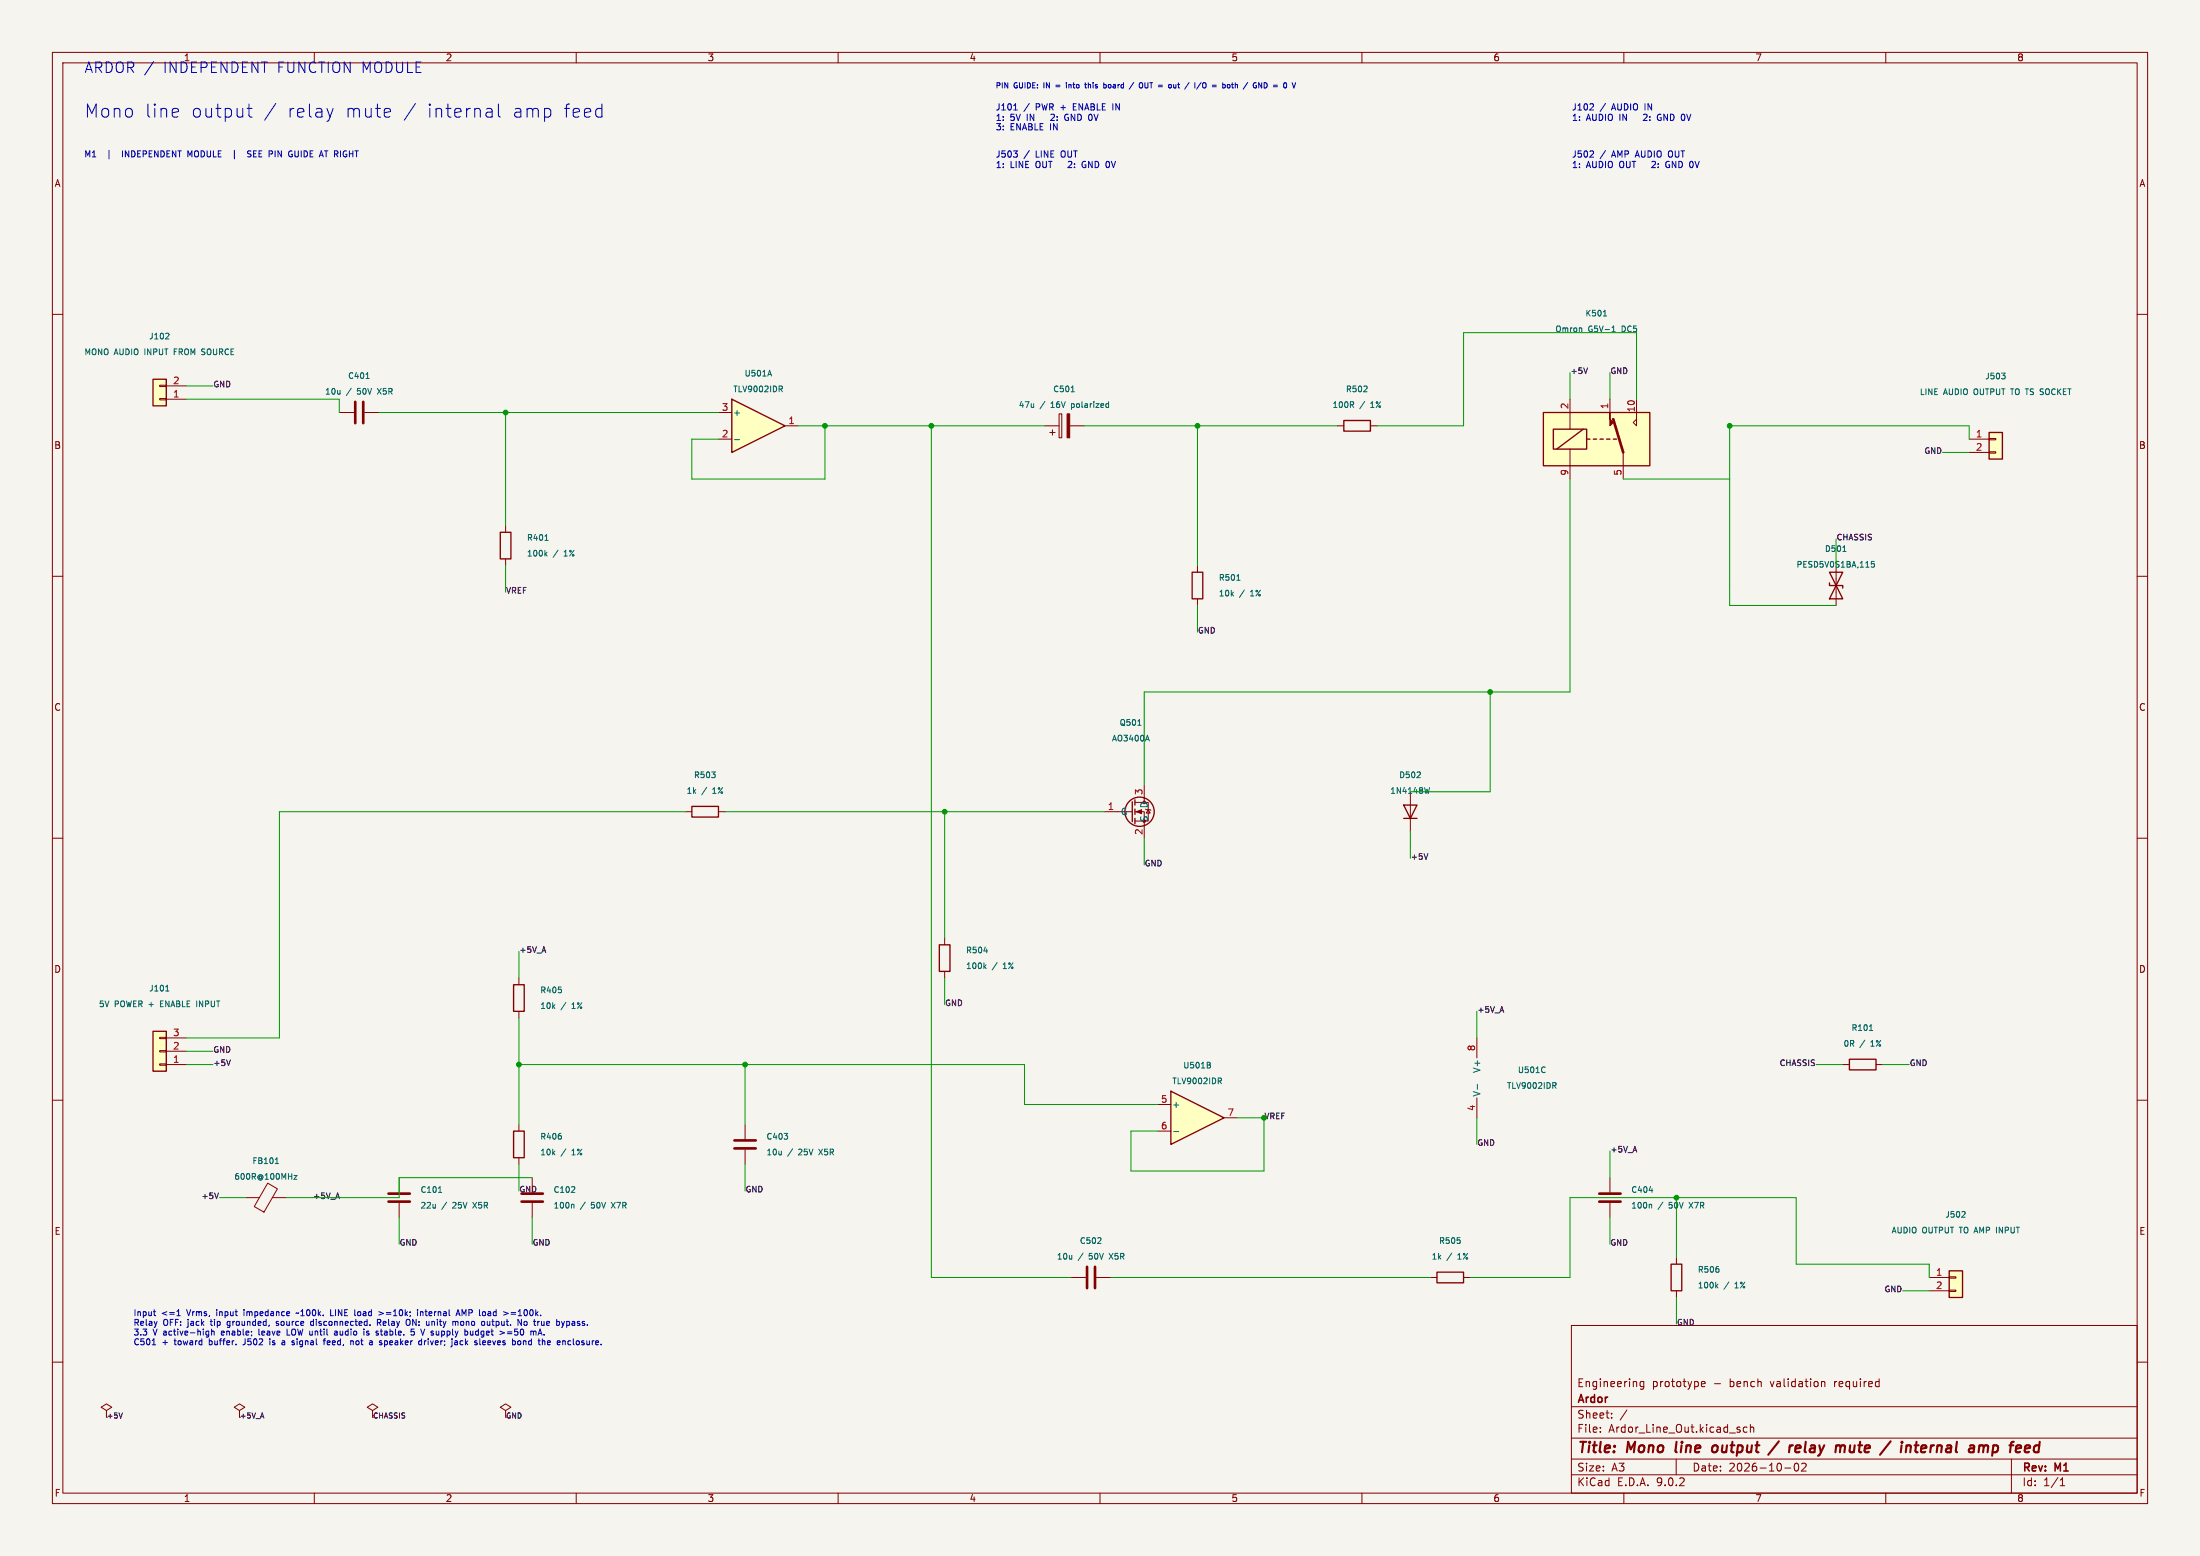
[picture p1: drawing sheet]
<svg xmlns="http://www.w3.org/2000/svg" width="420mm" height="297mm" viewBox="0 0 420 297" stroke-linecap="round" stroke-linejoin="round" font-family="sans-serif">
<path d="M0 0h420v297h-420z" fill="#f5f4ef" stroke="#f5f4ef" stroke-width=".19"/>
<g fill="none" stroke="#840000" stroke-width=".19">
<path d="M10 10h400v277h-400zM12 12h396v273h-396zM60 10v2M110 10v2M160 10v2M210 10v2M260 10v2M310 10v2M360 10v2M10 60h2M408 60h2M10 110h2"/>
<path d="M408 110h2M10 160h2M408 160h2M10 210h2M408 210h2M300 253h108v32h-108zM10 260h2M300 278.5h108M300 274.5h108M300 268.5h108M305.5 273.2v.2M305.5 272.5v.1"/>
<path d="M307.7 270.5v.2M307.7 269.8v.1M310.6 269.1l-1.3 1.9M313.8 263.7v1.2l-.3 .3-.3-.1M313.8 263.8l-.4-.1-.3 .3 .1 .6h.6M320 278.5v3M324.8 264.2l.7-.2-.1-.2-.4-.1-.2 .2 .1 .7h.5M333.5 272.5l-.4-.1-.3 .3 .1 .6h.6M334.2 272.5l.2-.1 .3 .1 .1 .9M334.2 271.9v1.5M342.7 279.4l.2-.1a.8 .8 0 0 1 .5 .7 .8 .8 0 0 1-.5 .8l-.2-.2-.2-.4zM344 279.4h-.1"/>
<path d="M344.7 279.4v.5l-.8 .9h.9M347.7 263.8l.2-.1 .4 .1 .1 .9M347.7 263.7v1M384 278.5v6.5M408 260h2M60 285v2M110 285v2M160 285v2M210 285v2M260 285v2M300 281.5h108M310 285v2"/>
<path d="M340.7 280.2h1.2M360 285v2M393.3 283.6h.9M393.3 282.5l.4-.4v1.5"/>
</g>
<g fill="none" stroke="#840000" stroke-width=".4">
<path d="M320.1 275.2l-.2 1.9M327.9 276.1a.57 .57 0 0 0-1 .2v.7a.57 .57 0 0 0 1-.2M339.6 275.1l-2 2.6M342.8 276.5l.9-.2v-.3h-.8l-.2 .9 .3 .3 .5-.1M353.2 275.9v1.2h.6M363 275.9l-.1 1.3M363.1 275.2v.2M366.8 276.5l.9-.2v-.3h-.8l-.2 .9 .3 .3 .5-.1M380.5 276h.8l.2 .3-.1 .5a.66 .66 0 0 1-1 .3M380.5 275.9l-.2 2M384.4 275.2l-.4 .1-.1 .2M389.1 275.9l.2 .1"/>
<path d="M389.4 275.2l-.3 2"/>
</g>
<path d="M29.2 196.9h2.5v7.6h-2.5z" fill="#ffffc2"/>
<path d="M29.2 196.9h2.5v7.6h-2.5z" fill="none" stroke="#840000" stroke-width=".25"/>
<path d="M30.5 198h1.2v.2h-1.2zM31.7 198.1h3.9M30.5 203.1h1.2v.2h-1.2zM30.5 200.5h1.2v.3h-1.2zM31.7 203.2h3.9M31.7 200.7h3.9" fill="none" stroke="#840000" stroke-width=".19"/>
<path d="M31.6 189.2h.7M31.8 188.2l.1-.1v1.1M37.6 191.1v1.1" fill="none" stroke="#006464" stroke-width=".19"/>
<path d="M379.7 82.6h2.6v5h-2.6z" fill="#ffffc2"/>
<path d="M379.7 82.6h2.6v5h-2.6z" fill="none" stroke="#840000" stroke-width=".25"/>
<path d="M375.9 83.8h3.8M375.9 86.4h3.8M379.7 83.7h1.3v.2h-1.3zM379.7 86.2h1.3v.3h-1.3z" fill="none" stroke="#840000" stroke-width=".19"/>
<path d="M382.1 71.2h.7l-.4 .4M382.7 71.7l.1 .1-.1 .5" fill="none" stroke="#006464" stroke-width=".19"/>
<path d="M294.6 78.7h20.4v10.2h-20.4z" fill="#ffffc2"/>
<g fill="none" stroke="#840000" stroke-width=".19">
<path d="M202.2 79h.5v4.6h-.5zM299.7 76.2v5.7M307.3 76.2v2.5M312.4 76.2v5.1l-.6-.7 .6-.6M199.4 81.3h2.8M200.4 82.6h1M200.9 82v1.1M204.2 81.3h2.8M255.3 81.3h1.2M261.6 81.3h1.3M299.7 85.7v5.7M309.9 86.4v5"/>
<path d="M228.6 108v1.2M228.6 114.3v1.3M350.5 108v7.6M210.8 154.9h5.4M216.7 153.2h2.5v3.5h-2.5M216.7 154.9h1.7v5.1M218.4 149.9v3.3M219.2 154.6l.4 .6h-.8zM269.2 151.1v7.7M180.3 179.1v1.2M180.3 185.4v1.3M281.9 198.1v3.8"/>
<path d="M281.9 209.6v3.8M101.6 224.8v2.8M101.6 229.6v2.8M204.5 243.8h2.8M209.3 243.8h2.8M273 243.8h1.3M279.4 243.8h1.3"/>
</g>
<g fill="none" stroke="#840000" stroke-width=".25">
<path d="M294.6 78.7h20.4v10.2h-20.4zM256.5 80.3h5.1v2h-5.1zM296.5 81.9h6.4v3.8h-6.4zM302.3 81.9l-5.1 3.8M302.9 83.8h.6M304.2 83.8h.6M305.4 83.8h.7M306.7 83.8h.6M308 83.8h.6M227.6 109.2h2v5.1h-2zM349.2 109.2h2.6l-2.6 5.1h2.6zM349.2 111.3v.5h2.6v.5"/>
<path d="M216.2 153v3.8M216.7 152.7v1M216.7 154.4v1M216.7 156.2v1M268 153.7h2.5l-1.3 2.5zM268 156.2h2.5M179.3 180.3h2.1v5.1h-2.1zM274.3 242.8h5.1v2.1h-5.1z"/>
<circle cx="217.6" cy="154.9" r="2.79"/>
</g>
<g fill="#840000" stroke="#840000" stroke-width=".19">
<path d="M307.3 78.7v1.3l.7 .6-.7 .7z"/>
<path d="M203.7 79h.5v4.6h-.5z"/>
<path d="M216.9 154.9l1-.3v.7z"/>
</g>
<path d="M308 80l1.9 6.4M99.6 227.8h4M99.6 229.4h4M207.5 241.8v4.1M209 241.8v4.1" fill="none" stroke="#840000" stroke-width=".51"/>
<g fill="none" stroke="#006464" stroke-width=".19">
<path d="M306.3 59.4l.1-.2v1.1M204.5 74.8h.6M211.5 77l.1 .1M211.6 76.7v1.1M211.6 77.7l-.1 .1M258.1 77.3l.3 .5M258.4 76.8v.4M260.3 74.8h.7M260.9 73.8v.4M301.9 62.6l.1 .7M306.1 60.3h.6M307.7 63.3h.7"/>
<path d="M307.8 62.5l.2-.3v1.1M236.1 110.8h.6M351.8 105.3h.6M357.8 107.2h-.5l-.1 .5 .5-.1 .1 .6-.2 .1-.4-.1M217.2 138.4h.6M219 140.3l.4 1.1M270.5 148.4h.7M271.1 147.4v.4M272.9 150.3l-.3 1.1-.2-.7M187.8 181.5h.7M187.9 184.5l.4 .4M188.3 184.1l-.5 .5"/>
<path d="M282 207v.9M294.8 203.6l.2 .1M295 204.6l-.2 .1M296.7 207.2l.4 .5M296.9 206.6l.2 .3-.2 .3M109 227.6h.7M109.4 229.9l.2 .1v.6M109.7 226.6v.4M209.5 237.3h.7M210.1 236.3v.4M278.7 236.8v.4"/>
</g>
<path d="M223.5 208.3l10.2 5.1-10.2 5z" fill="#ffffc2"/>
<path d="M98 188h2.1v5h-2.1zM98 215.9h2.1v5.1h-2.1zM223.5 208.3l10.2 5.1-10.2 5z" fill="none" stroke="#840000" stroke-width=".25"/>
<g fill="none" stroke="#840000" stroke-width=".19">
<path d="M99.1 186.7v1.3M99.1 193v1.3M99.1 214.6v1.3M142.2 214.6v2.8M142.2 219.5v2.7M221 210.8h2.5M221 215.9h2.5M233.7 213.4h2.5M47 228.6h2.5M51.1 225.8l1.9 1.1-2.6 4.5-1.9-1.1zM52 228.6h2.6M76.2 224.8v2.8"/>
<path d="M76.2 229.6v2.8M99.1 221v1.2M20.3 269.2l1-.6-1-.6-1 .6 1 .6v1.3M45.7 269.2l1-.6-1-.6-1 .6 1 .6v1.3M71.1 269.2l1-.6-1-.6-1 .6 1 .6v1.3M96.5 269.2l1-.6-1-.6-1 .6 1 .6v1.3"/>
</g>
<g fill="none" stroke="#006464" stroke-width=".19">
<path d="M107.1 188.9v.5M107.1 216.9v.4M149.7 216.3h.7l-.4 .5M150.3 216.9v.4M224 216h1M230.8 203.3l.3 .2-.2 .4M230.9 202.8l.1 .2-.1 .2M232.8 206.3l.4 .6M233 205.8l.2 .2-.2 .3M52.6 222.1h.6M52.8 221.2l.1-.2v1.1M56.1 224.4h.6l-.6 .7h.6"/>
<path d="M83.7 227.6h.6"/>
</g>
<path d="M140.2 217.7h4.1M140.2 219.2h4.1M74.2 227.8h4M74.2 229.4h4" fill="none" stroke="#840000" stroke-width=".51"/>
<path d="M372.1 242.6h2.5v5h-2.5z" fill="#ffffc2"/>
<path d="M95.5 101.6h2v5.1h-2zM353.1 202.2h5v2h-5zM319 241.3h2.1v5.1h-2.1zM372.1 242.6h2.5v5h-2.5z" fill="none" stroke="#840000" stroke-width=".25"/>
<g fill="none" stroke="#840000" stroke-width=".19">
<path d="M64.8 78.7h2.8M69.6 78.7h2.8M96.5 100.3v1.3M96.5 106.7v1.3M351.8 203.2h1.3M358.1 203.2h1.3M307.3 224.8v2.8M307.3 229.6v2.8M320 240v1.3M320 246.4v1.2M368.3 243.8h3.8M368.3 246.4h3.8"/>
<path d="M372.1 243.7h1.3v.3h-1.3zM372.1 246.3h1.3v.2h-1.3z"/>
</g>
<path d="M69.9 72.2h.6M104 103.1h.6M104.1 105.7l.3 .4M104.4 105.4l-.4 .4M356.9 196.7h.6M314.8 227.2h.7M315.2 229.9l.1 .1v.6M375 231.2l.2 .3-.1 .2-.6 .6h.7M327.6 245.4l.4 .4M328 245.1l-.5 .4M328.1 242.3v.4" fill="none" stroke="#006464" stroke-width=".19"/>
<path d="M67.8 76.7v4.1M69.3 76.7v4.1M305.3 227.8h4.1M305.3 229.4h4.1" fill="none" stroke="#840000" stroke-width=".51"/>
<path d="M139.7 76.2l10.2 5.1-10.2 5.1z" fill="#ffffc2"/>
<path d="M139.7 76.2l10.2 5.1-10.2 5.1zM132.1 153.9h5.1v2.1h-5.1z" fill="none" stroke="#840000" stroke-width=".25"/>
<path d="M137.2 78.7h2.5M137.2 83.8h2.5M149.9 81.3h2.5M130.8 154.9h1.3M137.2 154.9h1.2" fill="none" stroke="#840000" stroke-width=".19"/>
<path d="M146.9 70.7l.4 1.1M149 74.3l.4 .5M149.2 73.7l.2 .2-.2 .4M140.2 83.9h1M135.9 147.3h.6l-.3 .5M136.5 147.9v.4" fill="none" stroke="#006464" stroke-width=".19"/>
<path d="M29.2 72.4h2.5v5.1h-2.5z" fill="#ffffc2"/>
<path d="M29.2 72.4h2.5v5.1h-2.5z" fill="none" stroke="#840000" stroke-width=".25"/>
<path d="M30.5 76.1h1.2v.2h-1.2zM30.5 73.5h1.2v.3h-1.2zM31.7 76.2h3.9M31.7 73.7h3.9" fill="none" stroke="#840000" stroke-width=".19"/>
<path d="M32.1 63.6l.2 .2-.1 .3-.6 .6h.7" fill="none" stroke="#006464" stroke-width=".19"/>
<path d="M303.1 70.2l-.4 1.1M272.6 162.9l-.4 1.1M44 202.3l-.4 1.1M41.7 227.7l-.4 1.1M23.4 269.7l-.4 1" fill="none" stroke="#0f0f0f" stroke-width=".19"/>
<g fill="none" stroke="#009600" stroke-width=".19">
<path d="M35.6 73.7h5M35.6 76.2h29.2v2.5M72.4 78.7h64.8M96.5 78.7v21.6M299.7 71.1v5.1M307.3 71.1v5.1M312.4 76.2v-12.7h-33v17.8h-16.5M152.4 81.3h47M157.5 81.3v10.1h-25.4v-7.6h5.1M177.8 81.3v162.5h26.7M207 81.3h48.3M228.6 81.3v26.7"/>
<path d="M299.7 91.4v40.7h-81.3v17.8M309.9 91.4h20.3M370.8 86.4h5.1M375.9 83.8v-2.5h-45.7v34.3h20.3M96.5 108v5M228.6 115.6v5.1M350.5 102.9v5.1M284.5 132.1v19h-15.3M130.8 154.9h-77.5v43.2h-17.7M138.4 154.9h72.4M180.3 154.9v24.2M269.2 158.8v5"/>
<path d="M218.4 160v5.1M99.1 181.6v5.1M99.1 194.3v20.3M180.3 186.7v5.1M281.9 193v5.1M35.6 203.2h5M35.6 200.7h5M99.1 203.2h96.5v7.6h25.4M142.2 203.2v11.4M236.2 213.4h5.1v10.1h-25.4v-7.6h5.1M281.9 213.4v5M307.3 219.7v5.1"/>
<path d="M346.7 203.2h5.1M359.4 203.2h5.1M41.9 228.6h5.1M76.2 232.4v5.1M99.1 222.2v5.1M101.6 232.4v5.1M101.6 224.8h-25.4v3.8h-21.6M142.2 222.2v5.1M307.3 232.4v5.1M320 228.6v11.4M212.1 243.8h60.9M280.7 243.8h19v-15.2h43.2v12.7h25.4v2.5"/>
<path d="M320 247.6v5.1M363.2 246.4h5.1"/>
</g>
<g fill="none" stroke="#0000c2" stroke-width=".19">
<path d="M29.3 11.7l-1.7 2.6M47.5 19.9v2.1l.1 .2 .5 .2M52.6 19.7l-2.1 3.3M79.3 19.7l-2.1 3.3M95.1 19.9v2.1l.4 .4M114.9 19.9v2.5M201.6 16.3h.7M201.6 16.6h.7M203.6 15.8v.1M203.6 16.1v.7M205.5 19.8h-.6v1.2h.6M207.1 16.1h.3"/>
<path d="M207.2 15.8v.8l.2 .2M210.7 16.2l.3-.1 .2 .2-.1 .4h-.4M216.4 15.7l-.8 1.3M218 15.8l.1 .3-.1 .6M218.6 15.8v.8l.4 .2M224.5 16.1v.7M224.5 16.7l-.2 .1M224.8 16.1h.4M227 15.7l-.9 1.3M228.1 15.8v1M229.6 15.9l.4-.1 .2 .3-.1 .6-.3 .1-.2-.2M233.4 16.2l.3-.1 .2 .2-.1 .4h-.4"/>
<path d="M233.4 15.8v1M234.3 16.2h.5M235.1 16.1h.4M235.2 15.8v.8M235.8 16.2h.4v.6M235.8 15.8v1M239.7 16.4h.2v.3l-.2 .1M239.7 15.8h.1M240.3 16.8v-1l.6 1M241.9 16v.6M304.1 19.9l.1 .4-.7 .7h.7M23.4 28.8v1.1"/>
<path d="M34 20.8l.1 .5-1.2 .2M35.9 28.8l.4 .8M44.7 28.7v1.6M47.2 20.7h.9M47.9 28.9l-.4-.1-.2 .2 .1 .3 .5 .2v.3l-.6 .1M48.4 29.3h.4M49 28.8h-.6v1.1h.6M56.4 29.8l.4 .1M63.6 20.7l-.6 1.7M74.2 20.7l.2 .1 .2 .5-1.2 .2M74.4 22.2l-.2 .2M93.1 20.7l.7 .1 .2 .3v1.3"/>
<path d="M94 22.2l-.9 .2M94 21.3l-.9 .1M114.7 20.7l.2 .1M114.9 22.2l-.2 .2M193.5 28.8h.7l-.4 .5M193.5 21h.7M194.1 29.3l.1 .2-.1 .4M201.2 22.3l-.6 .7h.7M203.4 22a.62 .62 0 0 0 .4 1M204.6 31.3l-.7 .7h.7M204.9 20.4h.4M206.7 31a.62 .62 0 0 0 .4 1"/>
<path d="M207 30.8h.1M304.1 28.9l.1 .4-.7 .7h.7M314.4 22.3l-.7 .7h.7M316 31.3l-.7 .7h.7M317 21.8a.6 .6 0 0 0-.6 .6 .6 .6 0 0 0 .5 .6M318.1 31a.62 .62 0 0 0 .4 1M29.1 256.7h.6M29.3 250.4h.4M29.4 251l.3 .1M33.8 250.3l.3-.3v1.1M33.8 251.1h.6M39.5 254.1h.3"/>
<path d="M39.8 254.1v.9l-.3 .2M39.8 254.8h-.3M40.4 253.7v1.1M40.9 254.2v.6M43.4 253.3l.1 .1M43.4 252.3l.1 .6M46.6 250v.1M46.6 250.4v.7M46.6 256.6l-.2 .1M49.4 253.7v1l.2 .1M51.5 255.9v.8M52.7 252.9l.3 .1"/>
<path d="M52.7 252.4l.1 .2h.2M53.9 256.6h.5M53.9 256l.3-.1 .2 .2M54.4 256.2l-.5 .1M54.8 253.7v1.1h.5M57 250.6l-.5 .1M59.8 252.3l-.3-.1-.2 .2 .1 .5h.4M61.7 255.9h.4M61.9 255.7v1M62.8 255.9l-.3 .2v.5l.3 .1M63 256.2l-.5 .1M63.1 250v1.1h.6"/>
<path d="M63.9 254.1h.4l.1 .7M64.4 254.3l-.6 .3 .2 .2h.4M67.3 255.9l.1 .2v.6M68.3 255.9l-.4 .2 .1 .5 .3 .1M68.5 250.4l-.2 .2v.3l.2 .2M70.4 254.1h-.3l-.1 .1v.2l.4 .1v.3h-.4M70.6 252.9v.1M72 252.4h.6l.1-.5-.7-.1v1.2M72.3 250.4l.9 .3-.9 .3M72.3 252.4l.4 .6M72.6 254.1h.4M72.8 253.7v1l.2 .1"/>
<path d="M73.9 256l.1 .1-.1 .5M78.3 252.2v.4a.39 .39 0 0 1-.5 .4M78.5 253.7h.6M78.6 254.1h.3l.2 .2-.1 .5h-.4M79.7 250v.1M79.7 250.4v.7M80.3 250.5l.4-.1 .1 .7M80.3 250.4v.7M81 255.9v.8M81.4 255.9l-.4 .2M81.7 255.9v.8M81.7 255.5v.2"/>
<path d="M82.5 252.2v.8M82.8 252.2l-.3 .1M87 252.3h.4v.7M87.1 251.1l.3-1.1 .4 1.1M87.2 250.8h.5M87.3 256.6l-.4 .1M87.3 256.2l-.4 .1M87.3 256.1v.6M87.8 256.1l.1 .5h.5M88.6 250.8l-.4-.8v1.1M90.3 254.7l-.5 .1M90.3 254.1v.7"/>
<path d="M90.9 254.1l-.1 .2 .1 .5M92.2 256.6h.4M92.7 256.1v.1l-.6 .1M93 252.2l.1 .7h.4M93.5 252.2v.8M96.9 254.6h.8M97.6 250.5h.8M97.6 250.9h.8M98.9 251.8l.6 1.2v-1.2M99.4 256v.6M99.9 256l.4-.1 .1 .2M99.9 255.9v.8"/>
<path d="M100.1 252.3l.3-.1 .2 .2v.4l-.2 .2-.4-.2zM102.7 254.8l.4-1.1 .4 1.1M102.8 254.5h.6M103.9 254.7v.1M103.9 252.2v.8M103.9 252.9l-.2 .1M104.9 255.9l.2 .3-.6 .1M105 256.6l-.1 .1M108.2 252.9h.4M108.2 252.3h.4M108.2 252.2v1.2M108.8 255.9l.2 .1"/>
<path d="M109 256.6l-.2 .1"/>
</g>
<g fill="#009600" stroke="#009600" stroke-width=".19">
<circle cx="96.5" cy="78.7" r=".46"/>
<circle cx="177.8" cy="81.3" r=".46"/>
<circle cx="157.5" cy="81.3" r=".46"/>
<circle cx="180.3" cy="154.9" r=".46"/>
<circle cx="330.2" cy="81.3" r=".46"/>
<circle cx="284.5" cy="132.1" r=".46"/>
<circle cx="228.6" cy="81.3" r=".46"/>
<circle cx="142.2" cy="203.2" r=".46"/>
<circle cx="99.1" cy="203.2" r=".46"/>
<circle cx="320" cy="228.6" r=".46"/>
</g>
<g font-size="3.5" fill="#0000c2">
<text x="16" y="22.7">Mono</text>
<text x="27.5" y="22.7">line</text>
<text x="36.3" y="22.7">output</text>
<text x="54.5" y="22.7">relay</text>
<text x="65.5" y="22.7">mute</text>
<text x="81.1" y="22.7">internal</text>
<text x="97.3" y="22.7">amp</text>
<text x="107" y="22.7">feed</text>
</g>
<g font-size="2.8" fill="#0000c2">
<text x="16" y="14.2">ARDOR /</text>
<text x="31.1" y="14.2">INDEPENDENT FUNCTION MODULE</text>
</g>
<g font-size="2.8" fill="#840000">
<text x="301" y="277.9">Title:</text>
<text x="310.6" y="277.9">Mono</text>
<text x="320.7" y="277.9">line</text>
<text x="328.5" y="277.9">output</text>
<text x="340.4" y="277.9">/</text>
<text x="344.8" y="277.9">relay</text>
<text x="354.5" y="277.9">mute</text>
<text x="364.1" y="277.9">/</text>
<text x="368.5" y="277.9">internal</text>
<text x="382.4" y="277.9">amp</text>
</g>
<g font-size="2.1" fill="#840000">
<text x="301" y="268.2">Ardor</text>
<text x="301" y="265">Engineering</text>
<text x="315.4" y="265">prototype</text>
<text x="327.2" y="265">-</text>
<text x="330.3" y="265">bench</text>
<text x="338.3" y="265">validation</text>
<text x="350.6" y="265">required</text>
<text x="301" y="273.7">File:</text>
<text x="301" y="271">Sheet:</text>
<text x="307.1" y="273.7">Ardor_Line_Out.kicad_sch</text>
<text x="301" y="281.1">Size:</text>
<text x="307.6" y="281.1">A3</text>
<text x="323" y="281.1">Date:</text>
<text x="330" y="281.1">2026-10-02</text>
<text x="386" y="281.3">Rev:</text>
<text x="392.4" y="281.3">M1</text>
<text x="301" y="283.9">KiCad</text>
<text x="308.7" y="283.9">E.D.A.</text>
<text x="316.3" y="283.9">9.0.2</text>
<text x="386" y="283.9">Id:</text>
<text x="390.1" y="283.9">1/1</text>
</g>
<text font-size="1.8" fill="#0000c2" x="35" y="11.9">1</text>
<g font-size="1.8" fill="#840000">
<text x="85" y="11.9">2</text>
<text x="135" y="11.9">3</text>
<text x="185" y="11.9">4</text>
<text x="235" y="11.9">5</text>
<text x="285" y="11.9">6</text>
<text x="335" y="11.9">7</text>
<text x="385" y="11.9">8</text>
<text x="10.3" y="35.9">A</text>
<text x="408.3" y="35.9">A</text>
<text x="10.3" y="85.9">B</text>
<text x="408.2" y="85.9">B</text>
<text x="10.3" y="135.9">C</text>
<text x="408.2" y="135.9">C</text>
<text x="10.3" y="185.9">D</text>
<text x="408.2" y="185.9">D</text>
<text x="10.3" y="235.9">E</text>
<text x="408.3" y="235.9">E</text>
<text x="10.3" y="285.9">F</text>
<text x="35" y="286.9">1</text>
<text x="85" y="286.9">2</text>
<text x="135" y="286.9">3</text>
<text x="185" y="286.9">4</text>
<text x="235" y="286.9">5</text>
<text x="285" y="286.9">6</text>
<text x="335" y="286.9">7</text>
<text x="385" y="286.9">8</text>
<text x="408.3" y="285.9">F</text>
</g>
<g font-size="1.8" fill="#a90000">
<text x="32.9" y="75.9">1</text>
<text x="32.9" y="73.4">2</text>
<text x="137.7" y="78.5">3</text>
<text x="137.7" y="83.6">2</text>
<text x="150.4" y="81">1</text>
<text x="299.5" y="78.2" transform="rotate(-90 299.5 78.2)">2</text>
<text x="307.1" y="78.2" transform="rotate(-90 307.1 78.2)">1</text>
<text x="312.2" y="78.8" transform="rotate(-90 312.2 78.8)">10</text>
<text x="377.1" y="83.6">1</text>
<text x="377.1" y="86.1">2</text>
<text x="299.5" y="90.9" transform="rotate(-90 299.5 90.9)">9</text>
<text x="309.6" y="90.9" transform="rotate(-90 309.6 90.9)">5</text>
<text x="211.4" y="154.7">1</text>
<text x="218.2" y="151.8" transform="rotate(-90 218.2 151.8)">3</text>
<text x="218.2" y="159.5" transform="rotate(-90 218.2 159.5)">2</text>
<text x="32.9" y="197.9">3</text>
<text x="32.9" y="202.9">1</text>
<text x="32.9" y="200.4">2</text>
<text x="281.7" y="200.7" transform="rotate(-90 281.7 200.7)">8</text>
<text x="221.5" y="210.6">5</text>
<text x="221.5" y="215.6">6</text>
<text x="234.2" y="213.1">7</text>
<text x="281.7" y="212.2" transform="rotate(-90 281.7 212.2)">4</text>
<text x="369.5" y="243.6">1</text>
<text x="369.5" y="246.1">2</text>
</g>
<g font-size="1.8" fill="#006464">
<text x="139.8" y="79.6">+</text>
<text x="213.9" y="155.8">G</text>
<text x="219.3" y="154.4" transform="rotate(-90 219.3 154.4)">D</text>
<text x="219.3" y="157" transform="rotate(-90 219.3 157)">S</text>
<text x="282.8" y="209.4" transform="rotate(-90 282.8 209.4)">V-</text>
<text x="282.8" y="204.9" transform="rotate(-90 282.8 204.9)">V+</text>
<text x="223.6" y="211.7">+</text>
</g>
<g font-size="1.7" fill="#0000c2">
<text x="190" y="21.4">J101</text>
<text x="190" y="23.4">1:</text>
<text x="192.8" y="23.4">5V</text>
<text x="195.5" y="21.4">/</text>
<text x="196.1" y="23.4">IN</text>
<text x="197.9" y="21.4">PWR +</text>
<text x="201.4" y="23.4">2:</text>
<text x="204.2" y="23.4">GND 0V</text>
<text x="205.4" y="21.4">ENABLE IN</text>
<text x="300" y="23.4">1:</text>
<text x="300" y="21.4">J102</text>
<text x="302.8" y="23.4">AUDIO IN</text>
<text x="305.5" y="21.4">/</text>
<text x="307.9" y="21.4">AUDIO IN</text>
<text x="314.5" y="23.4">2:</text>
<text x="317.4" y="23.4">GND 0V</text>
<text x="190" y="25.2">3:</text>
<text x="192.8" y="25.2">ENABLE IN</text>
<text x="190" y="30.4">J503</text>
<text x="190" y="32.4">1:</text>
<text x="192.8" y="32.4">LINE</text>
<text x="195.5" y="30.4">/</text>
<text x="197.9" y="32.4">OUT</text>
<text x="197.9" y="30.4">LINE</text>
<text x="202.9" y="30.4">OUT</text>
<text x="204.7" y="32.4">2:</text>
<text x="207.5" y="32.4">GND 0V</text>
<text x="300" y="32.4">1:</text>
<text x="300" y="30.4">J502</text>
<text x="302.8" y="32.4">AUDIO OUT</text>
<text x="305.5" y="30.4">/</text>
<text x="307.9" y="30.4">AMP AUDIO OUT</text>
<text x="316.1" y="32.4">2:</text>
<text x="319" y="32.4">GND 0V</text>
</g>
<g font-size="1.6" fill="#0000c2">
<text x="16" y="30.4">M1</text>
<text x="20.6" y="30.4">|</text>
<text x="23.9" y="30.4">INDEPENDENT</text>
<text x="36.6" y="30.4">MODULE</text>
<text x="49" y="30.4">SEE PIN</text>
<text x="57.3" y="30.4">GUIDE</text>
<text x="63.5" y="30.4">AT RIGHT</text>
<text x="25.4" y="251.5">Input</text>
<text x="30.8" y="251.5">&lt;=1</text>
<text x="35.9" y="251.5">Vrms,</text>
<text x="41.7" y="251.5">input</text>
<text x="47.1" y="251.5">impedance</text>
<text x="57.4" y="251.5">~100k.</text>
<text x="64.1" y="251.5">LINE</text>
<text x="68.9" y="251.5">load</text>
<text x="73.8" y="251.5">&gt;=10k;</text>
<text x="81.4" y="251.5">internal</text>
<text x="89.1" y="251.5">AMP load</text>
<text x="98.5" y="251.5">&gt;=100k.</text>
<text x="25.4" y="253.4">Relay</text>
<text x="25.4" y="255.3">3.3</text>
<text x="25.4" y="257.1">C501</text>
<text x="29.2" y="255.3">V active-high</text>
<text x="30.9" y="257.1">+</text>
<text x="31.2" y="253.4">OFF:</text>
<text x="33.5" y="257.1">toward</text>
<text x="36" y="253.4">jack</text>
<text x="40.3" y="257.1">buffer.</text>
<text x="40.6" y="253.4">tip</text>
<text x="42.6" y="255.3">enable;</text>
<text x="43.9" y="253.4">grounded,</text>
<text x="47" y="257.1">J502</text>
<text x="50" y="255.3">leave</text>
<text x="52.3" y="257.1">is</text>
<text x="53.5" y="253.4">source</text>
<text x="54.9" y="257.1">a</text>
<text x="55.6" y="255.3">LOW until</text>
<text x="57" y="257.1">signal</text>
<text x="60.3" y="253.4">disconnected.</text>
<text x="63.3" y="257.1">feed,</text>
<text x="65.1" y="255.3">audio</text>
<text x="68.6" y="257.1">not</text>
<text x="70.9" y="255.3">is</text>
<text x="72.5" y="257.1">a</text>
<text x="73.3" y="253.4">Relay</text>
<text x="73.5" y="255.3">stable.</text>
<text x="74.6" y="257.1">speaker</text>
<text x="79" y="253.4">ON:</text>
<text x="80.4" y="255.3">5</text>
<text x="82.3" y="257.1">driver;</text>
<text x="82.6" y="255.3">V supply</text>
<text x="83.1" y="253.4">unity</text>
<text x="88.3" y="253.4">mono</text>
<text x="88.9" y="257.1">jack</text>
<text x="91.3" y="255.3">budget</text>
<text x="93.5" y="257.1">sleeves</text>
<text x="94.1" y="253.4">output.</text>
<text x="98.2" y="255.3">&gt;=50</text>
<text x="100.9" y="257.1">bond</text>
<text x="101.2" y="253.4">No</text>
<text x="104.6" y="253.4">true</text>
<text x="106.1" y="257.1">the</text>
<text x="109.1" y="253.4">bypass.</text>
<text x="109.9" y="257.1">enclosure.</text>
</g>
<g font-size="1.5" fill="#006464">
<text x="28.4" y="65">J102</text>
<text x="296.8" y="63.6">Omron</text>
<text x="302.6" y="60.6">K501</text>
<text x="303.2" y="63.6">G5V-1</text>
<text x="309.8" y="63.6">DC5</text>
<text x="16" y="68">MONO AUDIO</text>
<text x="27.7" y="68">INPUT</text>
<text x="33.6" y="68">FROM SOURCE</text>
<text x="62" y="75.5">10u</text>
<text x="66.1" y="75.5">/</text>
<text x="66.3" y="72.5">C401</text>
<text x="68.4" y="75.5">50V</text>
<text x="72.5" y="75.5">X5R</text>
<text x="139.9" y="75.1">TLV9002IDR</text>
<text x="142" y="72.1">U501A</text>
<text x="201" y="75.1">C501</text>
<text x="256.8" y="75.1">R502</text>
<text x="366.4" y="75.6">LINE</text>
<text x="371" y="75.6">AUDIO</text>
<text x="377" y="75.6">OUTPUT TO TS SOCKET</text>
<text x="378.9" y="72.6">J503</text>
<text x="194.4" y="78.1">47u</text>
<text x="198.6" y="78.1">/</text>
<text x="200.8" y="78.1">16V</text>
<text x="204.9" y="78.1">polarized</text>
<text x="254.3" y="78.1">100R</text>
<text x="259.6" y="78.1">/</text>
<text x="261.8" y="78.1">1%</text>
<text x="100.5" y="103.4">R401</text>
<text x="100.5" y="106.4">100k</text>
<text x="105.6" y="106.4">/</text>
<text x="107.8" y="106.4">1%</text>
<text x="348.3" y="105.5">D501</text>
<text x="232.6" y="111">R501</text>
<text x="342.9" y="108.5">PESD5V0S1BA,115</text>
<text x="232.6" y="114">10k</text>
<text x="236.6" y="114">/</text>
<text x="238.9" y="114">1%</text>
<text x="212.2" y="141.7">AO3400A</text>
<text x="213.6" y="138.7">Q501</text>
<text x="132.4" y="148.7">R503</text>
<text x="267" y="148.7">D502</text>
<text x="131" y="151.7">1k</text>
<text x="134" y="151.7">/</text>
<text x="136.2" y="151.7">1%</text>
<text x="265.3" y="151.7">1N4148W</text>
<text x="184.3" y="182.2">R504</text>
<text x="184.3" y="185.2">100k</text>
<text x="189.4" y="185.2">/</text>
<text x="191.7" y="185.2">1%</text>
<text x="28.4" y="189.4">J101</text>
<text x="103" y="189.8">R405</text>
<text x="18.8" y="192.4">5V</text>
<text x="21.9" y="192.4">POWER +</text>
<text x="31" y="192.4">ENABLE</text>
<text x="38.1" y="192.4">INPUT</text>
<text x="103" y="192.8">10k</text>
<text x="107.1" y="192.8">/</text>
<text x="109.3" y="192.8">1%</text>
<text x="353.4" y="197">R101</text>
<text x="351.8" y="200">0R</text>
<text x="355.1" y="200">/</text>
<text x="357.3" y="200">1%</text>
<text x="223.7" y="207.1">TLV9002IDR</text>
<text x="225.8" y="204.1">U501B</text>
<text x="287.6" y="208">TLV9002IDR</text>
<text x="289.7" y="205">U501C</text>
<text x="103" y="217.7">R406</text>
<text x="103" y="220.7">10k</text>
<text x="107.1" y="220.7">/</text>
<text x="109.3" y="220.7">1%</text>
<text x="146.2" y="217.7">C403</text>
<text x="146.2" y="220.7">10u</text>
<text x="150.4" y="220.7">/</text>
<text x="152.6" y="220.7">25V</text>
<text x="156.7" y="220.7">X5R</text>
<text x="44.6" y="225.4">600R@100MHz</text>
<text x="48.1" y="222.4">FB101</text>
<text x="80.2" y="227.9">C101</text>
<text x="105.6" y="227.9">C102</text>
<text x="311.3" y="227.9">C404</text>
<text x="80.2" y="230.9">22u</text>
<text x="84.3" y="230.9">/</text>
<text x="86.6" y="230.9">25V</text>
<text x="90.7" y="230.9">X5R</text>
<text x="105.6" y="230.9">100n</text>
<text x="110.8" y="230.9">/</text>
<text x="113" y="230.9">50V</text>
<text x="117.1" y="230.9">X7R</text>
<text x="311.3" y="230.9">100n</text>
<text x="316.5" y="230.9">/</text>
<text x="318.8" y="230.9">50V</text>
<text x="322.9" y="230.9">X7R</text>
<text x="371.3" y="232.6">J502</text>
<text x="206" y="237.6">C502</text>
<text x="274.6" y="237.6">R505</text>
<text x="361" y="235.6">AUDIO</text>
<text x="367" y="235.6">OUTPUT TO AMP INPUT</text>
<text x="201.7" y="240.6">10u</text>
<text x="205.8" y="240.6">/</text>
<text x="208.1" y="240.6">50V</text>
<text x="212.2" y="240.6">X5R</text>
<text x="273.2" y="240.6">1k</text>
<text x="276.2" y="240.6">/</text>
<text x="278.4" y="240.6">1%</text>
<text x="324" y="243.1">R506</text>
<text x="324" y="246.1">100k</text>
<text x="329.1" y="246.1">/</text>
<text x="331.4" y="246.1">1%</text>
</g>
<g font-size="1.5" fill="#0f0f0f">
<text x="299.7" y="71.6">+5V</text>
<text x="307.3" y="71.6">GND</text>
<text x="40.6" y="74.1">GND</text>
<text x="367.3" y="86.8">GND</text>
<text x="350.5" y="103.3">CHASSIS</text>
<text x="96.5" y="113.5">VREF</text>
<text x="228.6" y="121.1">GND</text>
<text x="218.4" y="165.6">GND</text>
<text x="269.2" y="164.3">+5V</text>
<text x="99.1" y="182.1">+5V_A</text>
<text x="180.3" y="192.2">GND</text>
<text x="281.9" y="193.5">+5V_A</text>
<text x="40.6" y="201.1">GND</text>
<text x="40.6" y="203.7">+5V</text>
<text x="339.6" y="203.7">CHASSIS</text>
<text x="364.5" y="203.7">GND</text>
<text x="281.9" y="218.9">GND</text>
<text x="307.3" y="220.2">+5V_A</text>
<text x="99.1" y="227.8">GND</text>
<text x="142.2" y="227.8">GND</text>
<text x="38.3" y="229.1">+5V</text>
<text x="59.7" y="229.1">+5V_A</text>
<text x="76.2" y="238">GND</text>
<text x="101.6" y="238">GND</text>
<text x="307.3" y="238">GND</text>
<text x="359.6" y="246.9">GND</text>
<text x="320" y="253.2">GND</text>
</g>
<text font-size="1.5" fill="#009600" x="241.3" y="213.8">VREF</text>
<g font-size="1.4" fill="#0000c2">
<text x="190" y="17.2">PIN</text>
<text x="193.5" y="17.2">GUIDE:</text>
<text x="199.5" y="17.2">IN</text>
<text x="204.3" y="17.2">into</text>
<text x="208.1" y="17.2">this</text>
<text x="211.9" y="17.2">board</text>
<text x="217.2" y="17.2">/</text>
<text x="219.2" y="17.2">OUT =</text>
<text x="225.4" y="17.2">out</text>
<text x="228.8" y="17.2">/</text>
<text x="230.8" y="17.2">I/O</text>
<text x="234.4" y="17.2">=</text>
<text x="236.7" y="17.2">both</text>
<text x="241" y="17.2">/</text>
<text x="243.1" y="17.2">GND =</text>
</g>
<g font-size="1.4" fill="#0f0f0f">
<text x="20.3" y="271">+5V</text>
<text x="45.7" y="271">+5V_A</text>
<text x="71.1" y="271">CHASSIS</text>
<text x="96.5" y="271">GND</text>
</g>
</svg>
